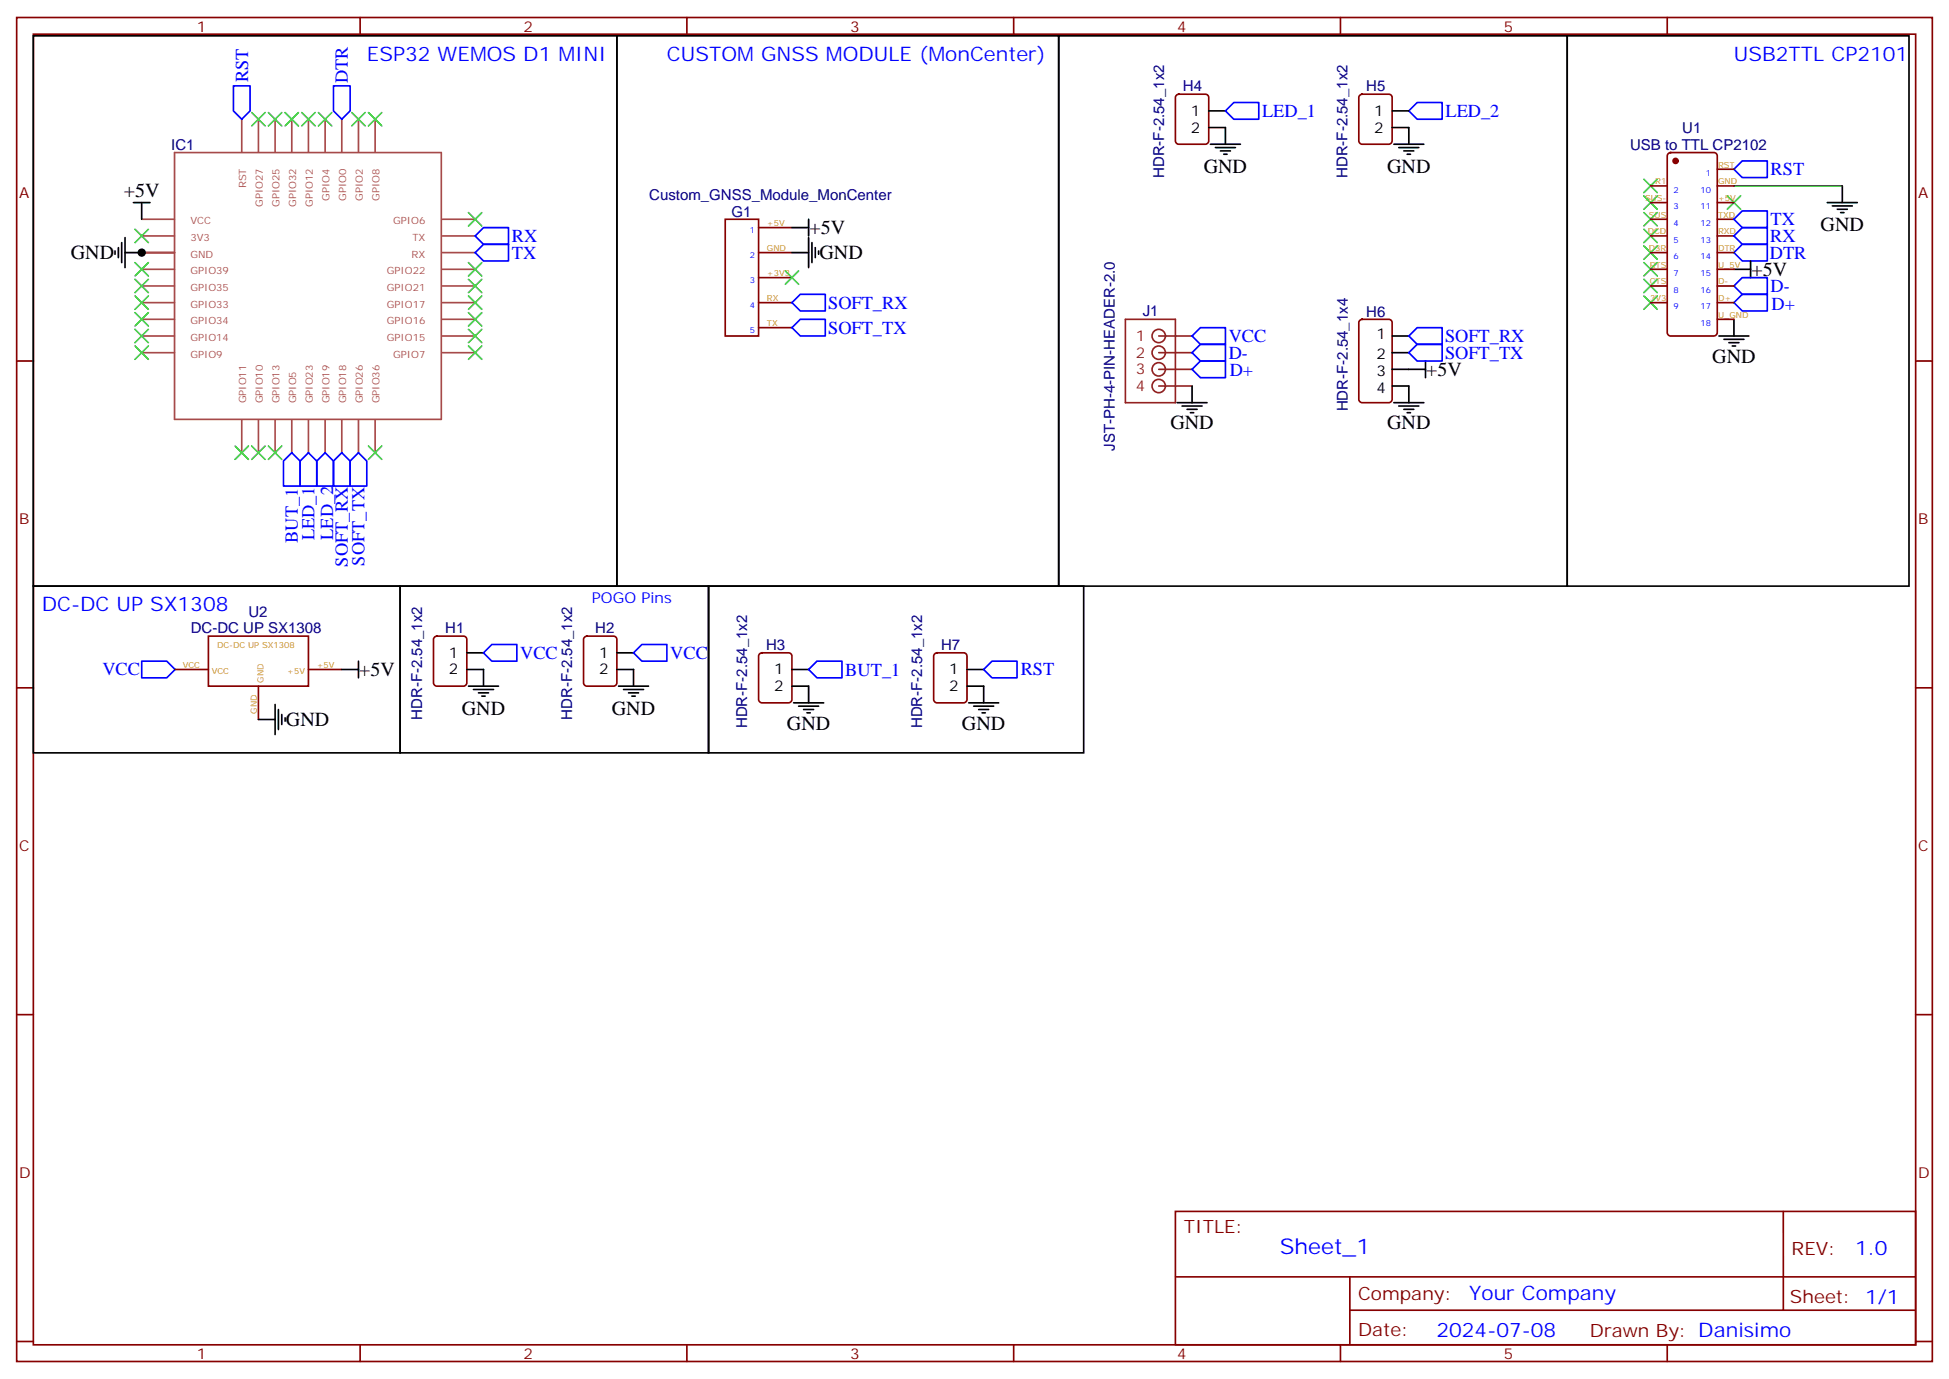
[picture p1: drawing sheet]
<svg xmlns="http://www.w3.org/2000/svg" width="412mm" height="292mm" viewBox="0 0 412 292" stroke-linecap="round" stroke-linejoin="round" font-family="sans-serif">
<g fill="none" stroke="#870000" stroke-width=".35">
<path d="M3.5 3.7h405.4v284.3h-405.4zM7.1 7.2h398.2v277.3h-398.2zM76.2 3.7v3.5M145.3 3.7v3.5M214.5 3.7v3.5M283.6 3.7v3.5M352.8 3.7v3.5M248.9 20.1l.5-.2h5.7a.71 .71 0 0 1 .7 .7v9.2a.76 .76 0 0 1-.7 .7h-5.7a.76 .76 0 0 1-.7-.7v-9.2zM287.7 20.1l.5-.2h5.7a.71 .71 0 0 1 .7 .7v9.2a.76 .76 0 0 1-.7 .7h-5.7a.76 .76 0 0 1-.7-.7v-9.2zM349.2 39.3h3.6M353 32.5l.5-.2h9.2a.71 .71 0 0 1 .7 .7v37.4a.76 .76 0 0 1-.7 .7h-9.2a.76 .76 0 0 1-.7-.7v-37.4zM363.4 39.3h3.5"/>
<path d="M363.4 35.8h3.5M153.5 46.4h7v24.7h-7zM160.5 53.4h7.1M160.5 48.2h7.1M160.5 58.7h7.1M349.2 42.9h3.6M349.2 46.4h3.6M349.2 49.9h3.6M349.2 53.4h3.6M349.2 57h3.6M363.4 42.9h3.5M363.4 46.4h3.5"/>
<path d="M363.4 49.9h3.5M363.4 53.4h3.5M363.4 57h3.5M3.5 76.4h3.6M160.5 64h7.1M160.5 69.3h7.1M287.7 67.8l.5-.2h5.7a.71 .71 0 0 1 .7 .7v16.2a.76 .76 0 0 1-.7 .7h-5.7a.76 .76 0 0 1-.7-.7v-16.2zM349.2 60.5h3.6M349.2 64h3.6M363.4 60.5h3.5M363.4 64h3.5M363.4 67.6h3.5"/>
<path d="M405.3 76.4h3.6M44.1 134.6h21.2v10.6h-21.2zM92 134.8l.4-.2h5.7a.71 .71 0 0 1 .7 .7v9.2a.76 .76 0 0 1-.7 .7h-5.7a.76 .76 0 0 1-.7-.7v-9.2zM123.7 134.8l.5-.2h5.6a.71 .71 0 0 1 .7 .7v9.2a.76 .76 0 0 1-.7 .7h-5.6a.76 .76 0 0 1-.7-.7v-9.2zM160.7 138.3l.5-.2h5.7a.71 .71 0 0 1 .7 .7v9.2a.76 .76 0 0 1-.7 .7h-5.7a.76 .76 0 0 1-.7-.7v-9.2zM197.8 138.3l.5-.2h5.6a.71 .71 0 0 1 .7 .7v9.2a.76 .76 0 0 1-.7 .7h-5.6a.76 .76 0 0 1-.7-.7v-9.2zM3.5 145.5h3.6M37 141.6h7.1M54.7 145.2v7M65.3 141.6h7M405.3 145.5h3.6M3.5 214.7h3.6"/>
<path d="M405.3 214.7h3.6M248.7 256.3h156.6v28.2h-156.6zM377.3 256.3v20.9M248.7 270.1h156.5M285.6 277.2h119.6M285.6 270.1v14.2M3.5 283.8h3.6M76.2 284.5v3.5M145.3 284.5v3.5M214.5 284.5v3.5M283.6 284.5v3.5M352.8 284.5v3.5"/>
<path d="M405.3 283.8h3.6"/>
</g>
<g fill="none" stroke="#a64a4a" stroke-width=".35">
<path d="M36.9 32.3h56.5v56.4h-56.5zM51.2 25.2v7M54.7 25.2v7M58.2 25.2v7M61.7 25.2v7M65.3 25.2v7M68.8 25.2v7M72.3 25.2v7M75.8 25.2v7M79.4 25.2v7M30 46.4h6.9M30 49.9h6.9"/>
<path d="M30 53.4h6.9M30 57h6.9M93.6 46.4h6.9M93.6 49.9h6.9M93.6 53.4h6.9M93.6 57h6.9M30 60.5h6.9M30 64h6.9M30 67.6h6.9M30 71.1h6.9M30 74.6h6.9M93.6 60.5h6.9"/>
<path d="M93.6 64h6.9M93.6 67.6h6.9M93.6 71.1h6.9M93.6 74.6h6.9M51.2 88.8v7M54.7 88.8v7M58.2 88.8v7M61.7 88.8v7M65.3 88.8v7M68.8 88.8v7M72.3 88.8v7M75.8 88.8v7"/>
<path d="M79.4 88.8v7"/>
</g>
<g fill="none" stroke="#00f" stroke-width=".35">
<path d="M49.4 18.2h3.5v5.3l-1.7 1.7-1.8-1.7zM70.6 18.2h3.5v5.3l-1.8 1.7-1.7-1.7zM259.3 23.5l1.8-1.8h5.2v3.5h-5.2zM298.1 23.5l1.8-1.8h5.3v3.5h-5.3zM366.9 35.8l1.8-1.8h5.2v3.6h-5.2zM100.5 49.9l1.8-1.7h5.3v3.5h-5.3zM100.5 53.4l1.8-1.7h5.3v3.5h-5.3zM366.9 53.4l1.8-1.7h5.2v3.5h-5.2zM366.9 46.4l1.8-1.8h5.2v3.6h-5.2zM366.9 49.9l1.8-1.7h5.2v3.5h-5.2zM167.6 69.3l1.7-1.7h5.3v3.5h-5.3zM167.6 64l1.7-1.7h5.3v3.5h-5.3z"/>
<path d="M252.2 78.1l1.8-1.7h5.3v3.5h-5.3zM252.2 74.6l1.8-1.8h5.3v3.6h-5.3zM252.2 71.1l1.8-1.8h5.3v3.5h-5.3zM298.1 71.1l1.8-1.8h5.3v3.5h-5.3zM298.1 74.6l1.8-1.8h5.3v3.6h-5.3zM366.9 60.5l1.8-1.8h5.2v3.6h-5.2zM366.9 64l1.8-1.7h5.2v3.5h-5.2zM61.7 95.8l1.8 1.7v5.3h-3.5v-5.3zM65.3 95.8l1.7 1.7v5.3h-3.5v-5.3zM68.8 95.8l1.8 1.7v5.3h-3.6v-5.3zM72.3 95.8l1.8 1.7v5.3h-3.5v-5.3zM75.8 95.8l1.8 1.7v5.3h-3.5v-5.3z"/>
<path d="M30 139.9h5.3l1.7 1.7-1.7 1.8h-5.3zM104.1 136.3h5.3v3.6h-5.3l-1.8-1.8zM135.8 136.3h5.3v3.6h-5.3l-1.7-1.8zM171.1 141.6l1.8-1.7h5.3v3.5h-5.3zM208.1 141.6l1.8-1.7h5.3v3.5h-5.3z"/>
</g>
<g fill="none" stroke="#3c3" stroke-width=".35">
<path d="M53.3 23.8l2.8 2.8M56.1 23.8l-2.8 2.8M56.8 23.8l2.8 2.8M59.6 23.8l-2.8 2.8M60.3 23.8l2.8 2.8M63.1 23.8l-2.8 2.8M63.9 23.8l2.8 2.8M66.7 23.8l-2.8 2.8M67.4 23.8l2.8 2.8M70.2 23.8l-2.8 2.8M74.4 23.8l2.9 2.8M77.3 23.8l-2.9 2.8"/>
<path d="M78 23.8l2.8 2.8M80.8 23.8l-2.8 2.8M347.8 37.9l2.9 2.8M350.7 37.9l-2.9 2.8M28.6 59.1l2.8 2.8M28.6 55.6l2.8 2.8M28.6 48.5l2.8 2.8M31.4 59.1l-2.8 2.8M31.4 55.6l-2.8 2.8M31.4 48.5l-2.8 2.8M99.1 45l2.9 2.8M99.1 59.1l2.9 2.8"/>
<path d="M99.1 55.6l2.9 2.8M102 45l-2.9 2.8M102 59.1l-2.9 2.8M102 55.6l-2.9 2.8M166.2 57.3l2.8 2.8M169 57.3l-2.8 2.8M347.8 41.5l2.9 2.8M347.8 45l2.9 2.8M347.8 48.5l2.9 2.8M347.8 52l2.9 2.9M347.8 55.6l2.9 2.8M347.8 59.1l2.9 2.8"/>
<path d="M350.7 41.5l-2.9 2.8M350.7 45l-2.9 2.8M350.7 48.5l-2.9 2.8M350.7 52l-2.9 2.9M350.7 55.6l-2.9 2.8M350.7 59.1l-2.9 2.8M365.5 41.5l2.8 2.8M368.3 41.5l-2.8 2.8M28.6 73.2l2.8 2.8M28.6 69.7l2.8 2.8M28.6 66.1l2.8 2.9M28.6 62.6l2.8 2.8"/>
<path d="M31.4 73.2l-2.8 2.8M31.4 69.7l-2.8 2.8M31.4 66.1l-2.8 2.9M31.4 62.6l-2.8 2.8M99.1 69.7l2.9 2.8M99.1 73.2l2.9 2.8M99.1 66.1l2.9 2.9M99.1 62.6l2.9 2.8M102 69.7l-2.9 2.8M102 73.2l-2.9 2.8M102 66.1l-2.9 2.9M102 62.6l-2.9 2.8"/>
<path d="M347.8 62.6l2.9 2.8M350.7 62.6l-2.9 2.8M49.7 94.4l2.9 2.8M52.6 94.4l-2.9 2.8M53.3 94.4l2.8 2.8M56.1 94.4l-2.8 2.8M56.8 94.4l2.8 2.8M59.6 94.4l-2.8 2.8M78 94.4l2.8 2.8M80.8 94.4l-2.8 2.8"/>
</g>
<g fill="none" stroke="#000" stroke-width=".35">
<path d="M7.1 7.6h123.4v116.4h-123.4zM130.5 7.6h93.5v116.4h-93.5zM224 7.6h107.6v116.4h-107.6zM331.6 7.6h72.3v116.4h-72.3zM255.8 23.5h3.5M255.8 27h3.5v3.5M256.1 30.5h6.4M257.2 31.2h4.2M258.2 31.9h2.1M258.9 32.6h.7M294.6 23.5h3.5M294.6 27h3.5v3.5"/>
<path d="M294.9 30.5h6.4M296 31.2h4.2M297 31.9h2.2M297.7 32.6h.7M389.8 39.3v3.6M24.3 53.1v.7M25 52.4v2.1M25.8 51.3v4.3M26.5 53.4h3.5M26.5 50.3v6.3M28.2 42.9h3.5M30 42.9v3.5"/>
<path d="M167.6 53.4h3.5M167.6 48.2h3.5M171.1 46.4v3.5M171.1 50.3v6.3M171.8 51.3v4.3M172.5 52.4v2.1M173.2 53.1v.7M366.9 57h3.5M370.4 55.2v3.5M386.6 42.9h6.4M387.7 43.6h4.2M388.8 44.3h2.1"/>
<path d="M389.5 45h.7M294.6 78.1h7M294.6 71.1h3.5M294.6 74.6h3.5M301.6 76.4v3.5M363.7 71.1h6.4M364.8 71.8h4.2M365.8 72.5h2.1M366.5 73.2h.7M366.9 67.6v3.5M249.1 85.2h6.3M250.1 85.9h4.3"/>
<path d="M251.2 86.6h2.1M251.9 87.3h.7M252.2 81.7v3.5M294.6 81.7h3.5v3.5M294.9 85.2h6.4M296 85.9h4.2M297 86.6h2.2M297.7 87.3h.7M7.1 124h77.6v35.3h-77.6zM75.8 139.9v3.5M84.7 124h65.2v35.3h-65.2zM98.8 138.1h3.5"/>
<path d="M130.5 138.1h3.6M149.9 124h79.4v35.3h-79.4zM54.7 152.2h3.5M58.2 149v6.4M58.9 150.1v4.2M59.6 151.2v2.1M60.3 151.9v.7M72.3 141.6h3.5M98.8 141.6h3.5v3.6M99.1 145.2h6.4M100.2 145.9h4.2M101.2 146.6h2.2"/>
<path d="M102 147.3h.7M130.5 141.6h3.6v3.6M130.9 145.2h6.3M131.9 145.9h4.3M133 146.6h2.1M133.7 147.3h.7M167.6 145.2h3.5v3.5M167.6 141.6h3.5M167.9 148.7h6.4M169 149.4h4.2M170 150.1h2.2M170.7 150.8h.7"/>
<path d="M204.6 145.2h3.5v3.5M204.6 141.6h3.5M205 148.7h6.3M206 149.4h4.3M207.1 150.1h2.1M207.8 150.8h.7"/>
</g>
<path d="M366.9 39.3h22.9" fill="none" stroke="#008700" stroke-width=".35"/>
<circle cx="354.5" cy="34" r=".53" fill="#870000" stroke="#870000" stroke-width=".35"/>
<g fill="none" stroke="#8c2424" stroke-width=".35">
<path d="M238.1 67.6h10.6v17.6h-10.6zM245.2 71.1h7M245.2 74.6h7M245.2 78.1h7M245.2 81.7h7"/>
<circle cx="245.2" cy="74.6" r="1.41"/>
<circle cx="245.2" cy="71.1" r="1.41"/>
<circle cx="245.2" cy="78.1" r="1.41"/>
<circle cx="245.2" cy="81.7" r="1.41"/>
</g>
<circle cx="30" cy="53.4" r=".88" fill="#000"/>
<text font-size="4.6" fill="#00f" x="270.8" y="265.3">Sheet_1</text>
<g font-size="4.2" fill="#00f">
<text x="77.6" y="12.9">ESP32 WEMOS D1 MINI</text>
<text x="141.1" y="12.9">CUSTOM GNSS MODULE (MonCenter)</text>
<text x="366.9" y="12.9">USB2TTL CP2101</text>
<text x="8.8" y="129.3">DC-DC UP SX1308</text>
<text x="392.5" y="265.6">1.0</text>
<text x="310.9" y="275.1">Your Company</text>
<text x="304" y="282.9">2024-07-08</text>
</g>
<g font-size="4.2">
<text x="26.2" y="41.8">+5V</text>
<text x="254.7" y="36.6">GND</text>
<text x="293.5" y="36.6">GND</text>
<text x="171.3" y="49.6">+5V</text>
<text x="385.2" y="48.9">GND</text>
<text x="15" y="54.9">GND</text>
<text x="173.4" y="54.9">GND</text>
<text x="370.6" y="58.4">+5V</text>
<text x="362.3" y="76.7">GND</text>
<text x="301.8" y="79.6">+5V</text>
<text x="247.6" y="90.8">GND</text>
<text x="293.5" y="90.8">GND</text>
<text x="76" y="143.1">+5V</text>
<text x="60.5" y="153.6">GND</text>
<text x="97.7" y="151.3">GND</text>
<text x="129.5" y="151.3">GND</text>
<text x="166.5" y="154.3">GND</text>
<text x="203.6" y="154.3">GND</text>
</g>
<g font-size="3.9" fill="#00f">
<text x="52.5" y="17.4" transform="rotate(-90 52.5 17.4)">RST</text>
<text x="73.6" y="17.6" transform="rotate(-90 73.6 17.6)">DTR</text>
<text x="267.1" y="24.7">LED_1</text>
<text x="305.9" y="24.7">LED_2</text>
<text x="374.6" y="37.1">RST</text>
<text x="374.6" y="47.6">TX</text>
<text x="108.3" y="51.2">RX</text>
<text x="374.5" y="51.2">RX</text>
<text x="108.3" y="54.7">TX</text>
<text x="374.5" y="54.7">DTR</text>
<text x="175.2" y="65.3">SOFT_RX</text>
<text x="374.6" y="61.8">D-</text>
<text x="374.9" y="65.5">D+</text>
<text x="175.2" y="70.6">SOFT_TX</text>
<text x="260" y="75.9">D-</text>
<text x="260" y="72.4">VCC</text>
<text x="305.8" y="72.4">SOFT_RX</text>
<text x="305.8" y="75.9">SOFT_TX</text>
<text x="260.2" y="79.6">D+</text>
<text x="63" y="114.8" transform="rotate(-90 63 114.8)">BUT_1</text>
<text x="66.5" y="114.3" transform="rotate(-90 66.5 114.3)">LED_1</text>
<text x="70.5" y="114.2" transform="rotate(-90 70.5 114.2)">LED_2</text>
<text x="73.6" y="119.9" transform="rotate(-90 73.6 119.9)">SOFT_RX</text>
<text x="77.1" y="119.6" transform="rotate(-90 77.1 119.6)">SOFT_TX</text>
<text x="21.7" y="142.9">VCC</text>
<text x="110.1" y="139.4">VCC</text>
<text x="141.8" y="139.4">VCC</text>
<text x="178.9" y="142.9">BUT_1</text>
<text x="216" y="142.8">RST</text>
</g>
<g font-size="3.9" fill="#800">
<text x="250.5" y="260.9">TITLE:</text>
<text x="379.1" y="265.6">REV:</text>
<text x="287.4" y="275.1">Company:</text>
<text x="378.7" y="275.7">Sheet: 1/1</text>
<text x="287.4" y="282.8">Date:</text>
<text x="336.4" y="282.8">Drawn By: Danisimo</text>
</g>
<g font-size="3.2" fill="#800">
<text x="41.6" y="6.7">1</text>
<text x="110.8" y="6.7">2</text>
<text x="179.9" y="6.7">3</text>
<text x="249.1" y="6.7">4</text>
<text x="318.2" y="6.7">5</text>
<text x="4.1" y="41.8">A</text>
<text x="405.9" y="41.8">A</text>
<text x="4.1" y="110.9">B</text>
<text x="405.9" y="110.9">B</text>
<text x="4.1" y="180.1">C</text>
<text x="405.9" y="180.1">C</text>
<text x="4.1" y="249.2">D</text>
<text x="405.9" y="249.2">D</text>
<text x="41.6" y="287.5">1</text>
<text x="110.8" y="287.5">2</text>
<text x="179.9" y="287.5">3</text>
<text x="249.1" y="287.5">4</text>
<text x="318.2" y="287.5">5</text>
</g>
<g font-size="3.2" fill="#000080">
<text x="250.3" y="19.3">H4</text>
<text x="289.1" y="19.3">H5</text>
<text x="356" y="28.2">U1</text>
<text x="36.2" y="31.7">IC1</text>
<text x="344.9" y="31.7">USB to TTL CP2102</text>
<text x="246.3" y="37.7" transform="rotate(-90 246.3 37.7)">HDR-F-2.54_1x2</text>
<text x="285.1" y="37.7" transform="rotate(-90 285.1 37.7)">HDR-F-2.54_1x2</text>
<text x="137.4" y="42.3">Custom_GNSS_Module_MonCenter</text>
<text x="154.8" y="45.8">G1</text>
<text x="241.8" y="66.9">J1</text>
<text x="289.1" y="67">H6</text>
<text x="285.2" y="87.1" transform="rotate(-90 285.2 87.1)">HDR-F-2.54_1x4</text>
<text x="235.9" y="95.3" transform="rotate(-90 235.9 95.3)">JST-PH-4-PIN-HEADER-2.0</text>
<text x="52.6" y="130.5">U2</text>
<text x="40.4" y="134">DC-DC UP SX1308</text>
<text x="94.2" y="133.9">H1</text>
<text x="126" y="133.9">H2</text>
<text x="162.1" y="137.5">H3</text>
<text x="199.1" y="137.5">H7</text>
<text x="89.3" y="152.3" transform="rotate(-90 89.3 152.3)">HDR-F-2.54_1x2</text>
<text x="121.1" y="152.3" transform="rotate(-90 121.1 152.3)">HDR-F-2.54_1x2</text>
<text x="158.1" y="154.1" transform="rotate(-90 158.1 154.1)">HDR-F-2.54_1x2</text>
<text x="195.2" y="154.1" transform="rotate(-90 195.2 154.1)">HDR-F-2.54_1x2</text>
</g>
<g font-size="3.2">
<text x="252" y="24.5">1</text>
<text x="252" y="28">2</text>
<text x="290.8" y="24.5">1</text>
<text x="290.8" y="28">2</text>
<text x="291.2" y="71.8">1</text>
<text x="291.2" y="76">2</text>
<text x="291.2" y="79.6">3</text>
<text x="291.2" y="83.1">4</text>
<text x="95" y="139.2">1</text>
<text x="95" y="142.7">2</text>
<text x="126.7" y="139.2">1</text>
<text x="126.7" y="142.7">2</text>
<text x="163.8" y="142.7">1</text>
<text x="200.8" y="142.7">1</text>
<text x="163.8" y="146.2">2</text>
<text x="200.8" y="146.2">2</text>
</g>
<g font-size="3.2" fill="#8d2323">
<text x="240.3" y="72.1">1</text>
<text x="240.3" y="75.7">2</text>
<text x="240.3" y="79.2">3</text>
<text x="240.3" y="82.7">4</text>
</g>
<text font-size="3.2" fill="#00f" x="125.2" y="127.5">POGO Pins</text>
<g font-size="2.1" fill="#a54b4b">
<text x="52.1" y="39.9" transform="rotate(-90 52.1 39.9)">RST</text>
<text x="40.3" y="47.4">VCC</text>
<text x="55.6" y="43.8" transform="rotate(-90 55.6 43.8)">GPIO27</text>
<text x="59.1" y="43.8" transform="rotate(-90 59.1 43.8)">GPIO25</text>
<text x="62.7" y="43.8" transform="rotate(-90 62.7 43.8)">GPIO32</text>
<text x="66.2" y="43.8" transform="rotate(-90 66.2 43.8)">GPIO12</text>
<text x="69.7" y="42.5" transform="rotate(-90 69.7 42.5)">GPIO4</text>
<text x="73.3" y="42.5" transform="rotate(-90 73.3 42.5)">GPIO0</text>
<text x="76.8" y="42.5" transform="rotate(-90 76.8 42.5)">GPIO2</text>
<text x="80.3" y="42.5" transform="rotate(-90 80.3 42.5)">GPIO8</text>
<text x="83.2" y="47.4">GPIO6</text>
<text x="40.3" y="51">3V3</text>
<text x="87.3" y="51">TX</text>
<text x="40.3" y="54.5">GND</text>
<text x="40.3" y="58">GPIO39</text>
<text x="81.9" y="58">GPIO22</text>
<text x="87.1" y="54.5">RX</text>
<text x="40.3" y="61.5">GPIO35</text>
<text x="40.3" y="65.1">GPIO33</text>
<text x="81.9" y="65.1">GPIO17</text>
<text x="81.9" y="61.5">GPIO21</text>
<text x="40.3" y="68.6">GPIO34</text>
<text x="81.9" y="68.6">GPIO16</text>
<text x="40.3" y="72.1">GPIO14</text>
<text x="40.3" y="75.7">GPIO9</text>
<text x="81.9" y="72.1">GPIO15</text>
<text x="83.2" y="75.7">GPIO7</text>
<text x="52.1" y="85.4" transform="rotate(-90 52.1 85.4)">GPIO11</text>
<text x="55.6" y="85.4" transform="rotate(-90 55.6 85.4)">GPIO10</text>
<text x="59.1" y="85.4" transform="rotate(-90 59.1 85.4)">GPIO13</text>
<text x="62.7" y="85.4" transform="rotate(-90 62.7 85.4)">GPIO5</text>
<text x="66.2" y="85.4" transform="rotate(-90 66.2 85.4)">GPIO23</text>
<text x="69.7" y="85.4" transform="rotate(-90 69.7 85.4)">GPIO19</text>
<text x="73.3" y="85.4" transform="rotate(-90 73.3 85.4)">GPIO18</text>
<text x="76.8" y="85.4" transform="rotate(-90 76.8 85.4)">GPIO26</text>
<text x="80.3" y="85.4" transform="rotate(-90 80.3 85.4)">GPIO36</text>
</g>
<g font-size="1.8" fill="#c90">
<text x="363.5" y="35.5">RST</text>
<text x="350.3" y="39">R1</text>
<text x="363.5" y="39">GND</text>
<text x="162.3" y="47.8">+5V</text>
<text x="348.1" y="42.5">SUS-</text>
<text x="348.9" y="46">SUS</text>
<text x="363.5" y="46">TXD</text>
<text x="363.5" y="42.5">+5V</text>
<text x="162.3" y="53.1">GND</text>
<text x="348.7" y="49.6">DCD</text>
<text x="348.9" y="53.1">D3R</text>
<text x="363.5" y="53.1">DTR</text>
<text x="363.5" y="49.6">RXD</text>
<text x="162.3" y="58.4">+3V3</text>
<text x="349.1" y="56.6">RTS</text>
<text x="363.5" y="56.6">U_5V</text>
<text x="162.3" y="63.7">RX</text>
<text x="349.1" y="60.1">CTS</text>
<text x="349.2" y="63.7">3V3</text>
<text x="363.5" y="63.7">D+</text>
<text x="363.5" y="60.1">D-</text>
<text x="162.3" y="69">TX</text>
<text x="363.5" y="67.2">U_GND</text>
<text x="45.9" y="137.1">DC-DC UP SX1308</text>
<text x="38.7" y="141.3">VCC</text>
<text x="44.8" y="142.7">VCC</text>
<text x="60.8" y="142.7">+5V</text>
<text x="67" y="141.3">+5V</text>
<text x="55.7" y="144.5" transform="rotate(-90 55.7 144.5)">GND</text>
<text x="54.3" y="151" transform="rotate(-90 54.3 151)">GND</text>
</g>
<g font-size="1.8" fill="#00f">
<text x="354.1" y="40.7">2</text>
<text x="359.8" y="40.7">10</text>
<text x="360.9" y="37.2">1</text>
<text x="354.1" y="44.3">3</text>
<text x="354.1" y="47.8">4</text>
<text x="359.8" y="47.8">12</text>
<text x="359.8" y="44.3">11</text>
<text x="158.7" y="49.2">1</text>
<text x="354.1" y="51.3">5</text>
<text x="359.8" y="51.3">13</text>
<text x="158.7" y="54.5">2</text>
<text x="158.7" y="59.8">3</text>
<text x="354.1" y="54.9">6</text>
<text x="354.1" y="58.4">7</text>
<text x="359.8" y="58.4">15</text>
<text x="359.8" y="54.9">14</text>
<text x="158.7" y="65.1">4</text>
<text x="354.1" y="61.9">8</text>
<text x="354.1" y="65.4">9</text>
<text x="359.8" y="65.4">17</text>
<text x="359.8" y="61.9">16</text>
<text x="158.7" y="70.4">5</text>
<text x="359.8" y="69">18</text>
</g>
</svg>
